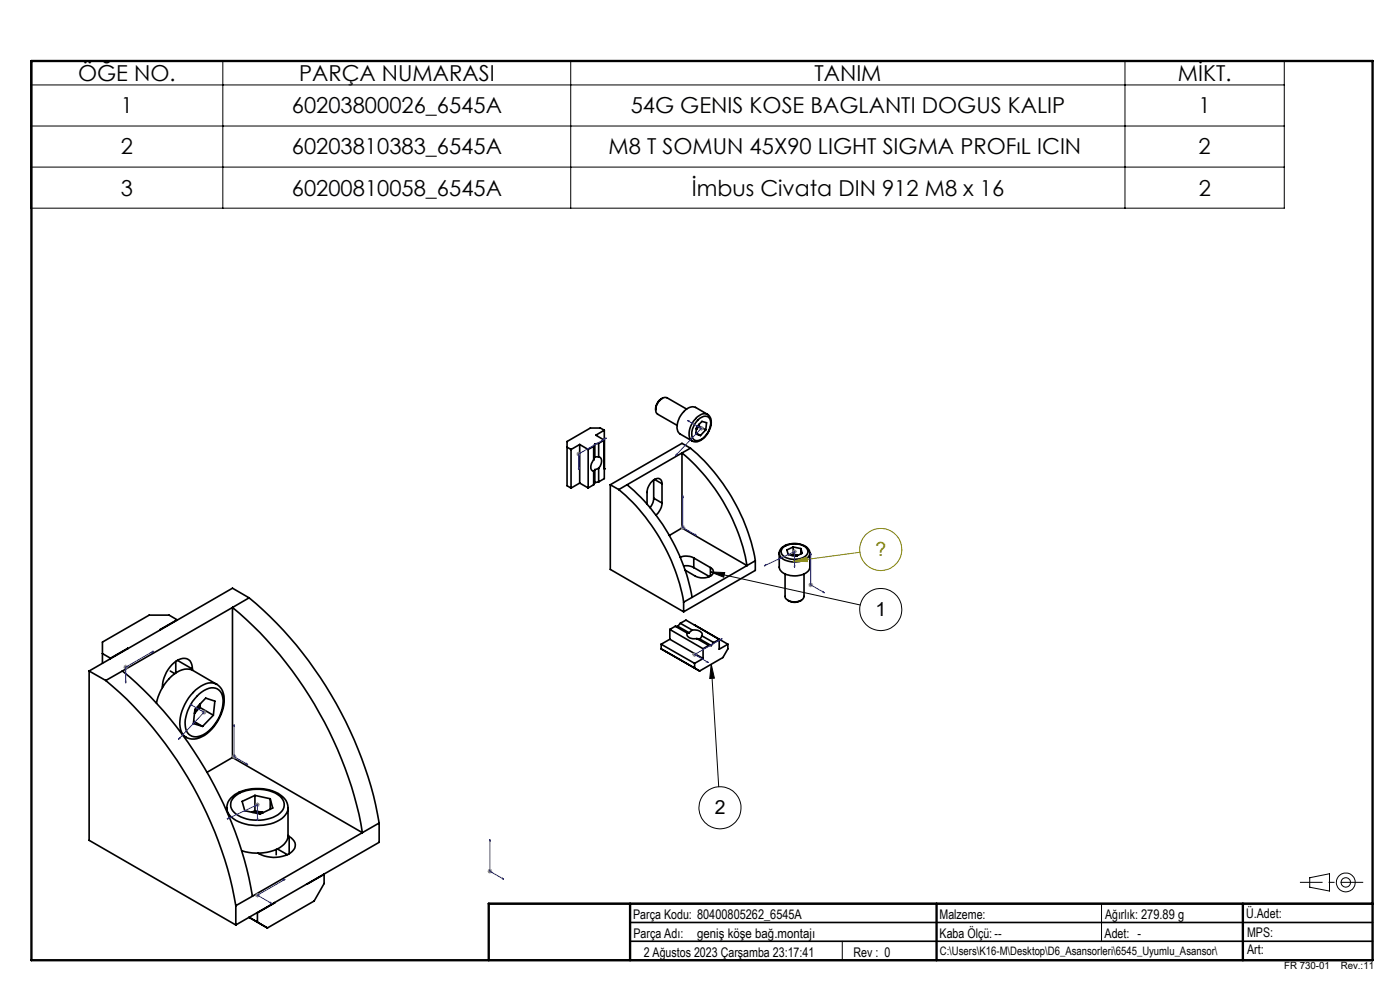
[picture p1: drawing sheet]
<svg xmlns="http://www.w3.org/2000/svg" width="297mm" height="210mm" viewBox="0 0 297 210" stroke-linecap="round" stroke-linejoin="round" font-family="sans-serif">
<g fill="none" stroke="#000" stroke-width=".21">
<path d="M6.5 12.9h266v31.3h-266zM6.5 18h266M47.3 12.9v31.3M121.1 12.9v31.3M238.7 12.9v31.3M6.5 26.7h266M6.5 35.4h266M150.7 121.3l3 .2-.2 .9zM150.7 121.3l31.8 7M150.9 140.9l.7 3h-1zM150.9 140.9l1.6 26M178.7 199.7v4"/>
<path d="M233.7 191.7v8M277.8 186.2l4.2-.9v3.7l-4.2-.8z"/>
<circle cx="186.8" cy="129.3" r="4.5"/>
<circle cx="152.7" cy="171.3" r="4.5"/>
<circle cx="285.5" cy="187.2" r="2"/>
<circle cx="285.5" cy="187.2" r="1"/>
</g>
<path d="M275.8 187.2h13.4" fill="none" stroke="#000" stroke-width=".21" stroke-dasharray="15.2 1.3 1.3 1.3" stroke-dashoffset="10.4" stroke-linecap="butt"/>
<g fill="none" stroke="#000" stroke-width=".35">
<path d="M120.3 94.9l.8 .4M121.1 95.3v8.2M123 94.3l1.8 1M123 94.3l-1.9 1M123 94.3v8.2M124.8 95.3v8.2M125.9 97.6a1.59 1.59 0 0 0-.1 2.3h.1M125.9 94.7l-1.1 .6M125.9 94.7v2.9M125.9 99.9v2.9M126.2 96.9l-.3 .7M126.2 96.9l.8 .1"/>
<path d="M126.2 99.6l-.3 .3M126.2 94.2l-.3 .5M126.2 94.2v2.7M126.2 99.6v2.8M127 97a.86 .86 0 0 1 .6 1.3l-.6 1M127 99.3l-.8 .3M127 94l-.8 .2M127 94v3M127 99.3v2.9M128.2 99.4h.1M128.2 91.3l-.8-.5h-2.2l-4.9 2.9v9.3l.8 .5M128.2 91.3l-1.8 1 1.8 1.1-1.2 .6"/>
<path d="M128.2 91.3v10.2l-1.2 .7M140.5 84.5a2.63 2.63 0 0 0-1.4 2.5M144.7 96.1a40.6 40.6 0 0 1 13.8 23.9l-13.8-8M144.7 96.1l-13.4 7.7M144.7 96.1v15.9M145.1 87.3a2.25 2.25 0 0 1 2.5-.9l2.5 1.5a2.26 2.26 0 0 0-2.7 1.2 3.7 3.7 0 0 0-.8 4.3l.3 .1-2.6-1.4a2.46 2.46 0 0 1-.3-3.2zM145.7 86.8l-4.2-2.4a2.08 2.08 0 0 0-2.3 1.8 1.46 1.46 0 0 0 .3 1.7l4.2 2.3M146.5 95.1a40.8 40.8 0 0 1 13.7 23.8M146.5 95.1l-1.8 1M146.5 95.1l-1.8-1.1-15.2 8.8M147.6 91.8l1 .6M147.7 91h.1"/>
<path d="M148 89.2a1.64 1.64 0 0 1 2.5-.5 3.7 3.7 0 0 1-1.3 4.2 1.37 1.37 0 0 1-2.3-.1 3.8 3.8 0 0 1 1.1-3.6zM148.3 90l-.6 1M148.3 90.4l1.4 .8M148.3 90.4l-.6 .6M148.3 90v.4M149.7 91.2l.2-1.5-1-.3-1.1 1.2-.2 1.5 1 .3M149.7 91.2l-1.1 1.2M150.1 87.9a2.67 2.67 0 0 1 .3 3.6 3.5 3.5 0 0 1-3.2 2.2l-.3-.2M123 102.5l-1.9 1M123 102.5l1.8 1M125.9 102.8l-1.1 .7M126.2 102.4l-.3 .4"/>
<path d="M127 102.2l-.8 .2M129.5 102.8v18l15.5 9M129.5 102.8l1.8 1M131.3 103.8a40.8 40.8 0 0 1 13.7 23.9M133 102.8a41.1 41.1 0 0 1 13.8 23.9M138.7 105.7l-.2 .9-.6 1.1M138.7 105.7l1.7 1M138.7 101.8v3.9M138.9 101.7l1.5 .9M140.4 106.7a3.5 3.5 0 0 1-1.3 2.5M140.4 102.6a.99 .99 0 0 0-.5-1 .99 .99 0 0 0-1.2 .2 3.6 3.6 0 0 0-1.4 2.6v2.6M140.4 102.6v4.1"/>
<path d="M144.3 118.2a3.7 3.7 0 0 1 2.9 .1M144.7 112l-2.7 1.6M147.2 118.3l3.5 2.1M147.2 118.3v2.1M160.2 118.9l-13.4 7.8M160.2 118.9v2.1l-15.2 8.8M165.3 117.3a2.65 2.65 0 0 1 2.7-2 3.4 3.4 0 0 1 3.8 1.7v.3M165.3 117.3v3a2.31 2.31 0 0 0 2.3 1.8 3.7 3.7 0 0 0 4.2-1.5v-3.3M165.3 117.3a2.23 2.23 0 0 0 2.3 1.8 4.1 4.1 0 0 0 4.1-1.2l.1-.6M166.1 116.2a4 4 0 0 1 5 .1 1.29 1.29 0 0 1-.9 2 4 4 0 0 1-4.3-.7l-.2-.6zM168 117.8h1.1M168.3 116l-1.4 .7 .3 .9 1.6 .4 1.4-.6-.3-1"/>
<path d="M168.3 116l1.6 .4M168.3 117.6l.8 .2M168.3 116v1.6M168.3 117.6l-.3 .2M169.1 117.8l.1 .1M169.9 116.4v1.1M21.7 138.6l1.7 1M23.4 139.6v.1M27.1 137.5v.1M27.1 137.5l-3.7 2.1M37.6 131.5l-1.7-1h-4.3l-9.9 5.7v4.5M37.6 131.5l-3.6 2.1"/>
<path d="M37.6 131.5h.1M49.3 128.9a81.4 81.4 0 0 1 27.6 47.7M49.3 128.9v31.8M49.3 128.9l-23.3 13.4M52.8 126.8a81.9 81.9 0 0 1 27.6 47.8M52.8 126.8l-3.5 2.1M52.8 126.8l-3.5-2-30.4 17.5M140.3 136.7l7.1 4M140.3 137.6l7.1 4.1M140.3 136.7v.9M140.3 137.6l8.1 4.7M142.1 135.6l7.1 4.1"/>
<path d="M142.1 135.6l-1.8 1.1M142.1 133.5l7.1 4.1M142.1 133.5v2.1M143.3 132.8l-1.2 .7M143.3 132.8l2.5 1.5M143.3 132.8h.5M143.8 132.8l2.4 1.4M144.3 132.2l1.2-.7 7.1 4.1M144.3 132.2l2.6 1.5M144.3 132.2l-.5 .6M145 120h1l1.2 .4M145 127.7v2.1"/>
<path d="M145.8 134.3a1.11 1.11 0 0 0 1.4 1.2h.6M146.2 134.2l-.4 .1M146.8 126.7l-1.8 1M146.9 133.7a1.8 1.8 0 0 1 2.1 .8l-.1 .4M146.9 133.7l-.7 .5M147.2 120.4l3.3 1.9M147.3 132.6h.1M147.4 132.6l7 4.1M147.8 135.5l.7 .1M147.8 135.5l2.6 1.4M148.5 135.6l2.4 1.3M148.9 134.9l-.4 .7"/>
<path d="M148.9 134.9l2.5 1.4M149.2 139.7l-1.8 1M149.2 137.6v2.1M150.4 136.9l-1.2 .7M150.4 136.9h.5M150.7 120.4a1.05 1.05 0 0 1 .6 1.2 1.05 1.05 0 0 1-1 .8 3.9 3.9 0 0 1-2.8-.2l-2.1-1.2M150.7 120.4v1.8M151.4 136.3l-.5 .6M152.6 135.6l-1.2 .7M152.6 135.6v2.1l1.8-1M154.4 136.7v.9l-1 1.9-5 2.8M166.5 121.8v4.7a1.88 1.88 0 0 0 2.3 1.2 1.57 1.57 0 0 0 1.8-1.2v-4.7"/>
<path d="M167.1 127.3a2.54 2.54 0 0 0 2.9 0M18.9 142.3v36l31.1 17.9M18.9 142.3l3.5 2M22.4 144.3a81.9 81.9 0 0 1 27.6 47.8M26 142.3a81.6 81.6 0 0 1 27.6 47.8M26 142.3l-3.6 2M36.1 142.3l1 .6M37.3 140.3v2.5M37.6 140.1l3.2 1.8M40.8 141.9a1.9 1.9 0 0 0-.8-2 1.9 1.9 0 0 0-2.1 0 6.9 6.9 0 0 0-3.4 5.9M40.8 141.9v.3M41.1 153l1.9 1.1"/>
<path d="M41.3 151.3h.1M41.8 147.7a4.4 4.4 0 0 1 3.9-1.7 2.71 2.71 0 0 1 1.6 3.2 8.6 8.6 0 0 1-4.8 6.9 2.26 2.26 0 0 1-3.2-2.2 8.5 8.5 0 0 1 2.5-6.2zM42.4 149.4l-.4 .9-.7 1M42.4 150.1l2.9 1.6M42.4 150.1l-1.1 1.2M42.5 149.3l-.1 .8M45.3 151.7l.3-3-2-.6-2.3 2.4-.3 3 2 .6M45.3 151.7l-2.3 2.4M46 145.2l-5.1-3a3.6 3.6 0 0 0-3.9 .8 10.6 10.6 0 0 0-3.8 6.1M46 145.2a4.4 4.4 0 0 1 1.3 5 9 9 0 0 1-5.6 6.5l-1 .1-1.2-.4M46 145.2a3.5 3.5 0 0 0-3.9 .7 9.5 9.5 0 0 0-3.8 8.9 2.65 2.65 0 0 0 1.2 1.6l-.7-.4M147.4 141.7l1 .6"/>
<path d="M147.4 140.7v1M48.1 171.4a4.1 4.1 0 0 1 3.3-3.6 9.2 9.2 0 0 1 8.6 1.2 3.1 3.1 0 0 1 1.1 2.4M48.1 171.4a3.5 3.5 0 0 0 2.6 2.9 9.5 9.5 0 0 0 9.5-1.1 2.61 2.61 0 0 0 .9-1.8M48.1 171.3v.8M49.3 160.7l27.6 15.9M49.3 160.7l-5.4 3.1M49.6 169.1a7.8 7.8 0 0 1 7-1.5 4.4 4.4 0 0 1 3.7 2.9 3.1 3.1 0 0 1-2.4 2.9 7.9 7.9 0 0 1-8.5-1.4 2.13 2.13 0 0 1 .2-2.9zM53.6 172.3l.9-.1 1.2 .2M54.1 168.7l-2.7 1.3 .5 2 3.3 .7 2.7-1.3-.6-2M54.1 168.7l3.2 .7M54.1 172l1.6 .4M54.1 168.7v3.3"/>
<path d="M54.1 172l-.7 .3M55.7 172.4h.1M57.3 169.4v2.3M61.1 171.3v5.9a3.7 3.7 0 0 1-3 3.2 10.8 10.8 0 0 1-6.8 0M61.1 177.3l.2 .1M61.3 177.4a1.9 1.9 0 0 1 1.4 1.7 1.9 1.9 0 0 1-1.1 1.9 6.8 6.8 0 0 1-6.8 0M61.3 177.4v3.7M76.9 176.6l-23.3 13.5M80.4 174.6l-3.5 2M80.4 174.6v4.1l-30.4 17.5M50 192.1v4.1M53.6 190.1l-3.6 2"/>
<path d="M54.5 193.6h.1M58.2 191.5h.1M58.2 191.5l-3.6 2.1M58.2 191.4v.1M58.6 180.2v1.1M58.8 180.1l2.2 1.2M68.7 185.4l.1 .1M68.8 185.5v1.9l-2.2 3.7-9.9 5.7-3.9-2.2 1.8 1v-2M68.8 185.5l-3.7 2M103.7 191.7h187.5M133.7 199.7h157.5M133.7 195.7h157.5"/>
<path d="M103.7 203.7h187.5"/>
</g>
<path d="M6.7 12.9h284.5v190.8h-284.5zM133.7 191.7v12M198.7 191.7v12M263.7 191.7v12M291.2 191.7h-187.5v12" fill="none" stroke="#000" stroke-width=".5"/>
<g fill="none" stroke="#808000" stroke-width=".21">
<path d="M168.3 119.1l2.9-1 .1 1zM182.4 117.1l-14.1 2"/>
<circle cx="186.8" cy="116.6" r="4.5"/>
</g>
<g fill="none" stroke="#00f" stroke-width=".21">
<path d="M122.7 99.4l.1-.1v.4zM128.3 93l.4-.1-.4 .3zM128.7 92.9l-5.9 3.4v3.4M143.5 96.3l.2 .1-.4 .2zM145.8 89.2l.4 .1-.2 .1zM145.8 89.2l3 1.7-5.5 5.7M144.9 105.1v.4l-.1-.1zM144.9 105.1v6.8l2.9 1.7M147.5 113.3l.3 .3-.3-.1zM172 117.3l.1 .3h-.2zM172 117.3v6.8l2.9 1.7M32.3 138.2l.3-.1-.3 .3z"/>
<path d="M32.6 138.1l-5.9 3.4v3.4M152.9 135.6l.3-.1-.2 .2zM153.2 135.5l-5.8 3.3 2.9 1.7M162.1 120l.3-.2v.2zM162.1 120l6.5-3v3.4M168.5 120.1l.1-.1v.4zM174.6 125.5l.3 .3-.3-.1zM26.6 144.6l.1-.1v.4zM38.1 156.5l.1 .1-.3 .2zM40.4 149.4l.3 .1-.1 .1zM40.4 149.4l2.9 1.7-5.4 5.7M49.7 153.7v.4l-.1-.1z"/>
<path d="M49.7 153.7v6.8l2.9 1.7M149.9 140.4l.2-.1 .2 .2zM48.2 173.7l.3-.2v.2zM48.2 173.7l6.4-3v3.4M52.3 162l.3 .2-.3-.1zM54.5 173.8l.2-.1-.1 .4zM103.9 178l.1 .4-.1-.1zM103.9 178v6.8l3 1.7M57.2 191.4h.1l.2 .2zM60.1 186.6l.4-.1-.2 .2zM60.5 186.5l-5.9 3.4 2.9 1.7M106.6 186.3l.3 .2-.3-.1z"/>
</g>
<g fill="none" stroke="#808080" stroke-width=".21">
<path d="M122.3 96.3h1M122.4 95.9l.7 .8M122.8 95.8v1M123.1 95.9l-.7 .8M148.2 90.9h1.1M148.4 90.5l.7 .7M148.8 90.4v1M149.1 90.5l-.7 .7M144.4 111.9h1M144.5 111.5l.7 .7M144.9 111.4v1M145.2 111.5l-.7 .7"/>
<path d="M168.1 117h1M168.2 116.7l.7 .7M168.6 116.5v1M168.9 116.7l-.7 .7M146.8 138.8h1M147 138.5l.7 .7M147.4 138.4v.9M147.7 138.5l-.7 .7M171.5 124.1h1M171.6 123.7l.7 .7M172 123.6v1M172.3 123.7l-.7 .7"/>
<path d="M26.2 141.5h1M26.3 141.2l.7 .7M26.7 141v1M27 141.2l-.7 .7M42.8 151.1h1M42.9 150.7l.7 .7M43.3 150.6v1M43.6 150.7l-.7 .7M49.7 160v1M49.2 160.5h1M49.3 160.2l.7 .7M50 160.2l-.7 .7"/>
<path d="M54.1 170.7h1M54.3 170.3l.7 .8M54.6 170.2v1M55 170.3l-.7 .8M54.1 189.9h1M54.3 189.5l.7 .7M54.6 189.4v1M55 189.5l-.7 .7M103.4 184.8h1M103.6 184.5l.7 .7M103.9 184.3v1M104.3 184.5l-.7 .7"/>
</g>
<path d="M150.7 121.3l3 .2-.2 .9zM150.9 140.9l.7 3h-1z" fill="#000"/>
<path d="M168.3 119.1l2.9-1 .1 1z" fill="#808000"/>
<path d="M106.6 186.3l.3 .2-.3-.1zM103.9 178l.1 .4-.1-.1zM40.4 149.4l.3 .1-.1 .1zM38.1 156.5l.1 .1-.3 .2zM57.2 191.4h.1l.2 .2zM60.1 186.6l.4-.1-.2 .2zM26.6 144.6l.1-.1v.4zM32.3 138.2l.3-.1-.3 .3zM54.5 173.8l.1 .3 .1-.4zM48.2 173.7h.3v-.2zM52.3 162l.3 .2-.3-.1zM49.7 153.7v.4l-.1-.1zM174.6 125.5l.3 .3-.3-.1zM172 117.3l.1 .3h-.2zM145.8 89.2l.4 .1-.2 .1zM143.5 96.3l.2 .1-.4 .2zM149.9 140.4l.2-.1 .2 .2zM152.9 135.6l.3-.1-.2 .2zM122.7 99.4l.1-.1v.4zM128.3 93l.4-.1-.4 .3zM168.5 120.1l.1 .3v-.4zM162.1 120h.3v-.2zM147.5 113.3l.3 .3-.3-.1zM144.9 105.1v.4l-.1-.1z" fill="#00f"/>
<g font-size="4.7">
<text x="16.5" y="17.1">ÖĞE NO.</text>
<text x="63.4" y="17.1">PARÇA NUMARASI</text>
<text x="172.8" y="17.1">TANIM</text>
<text x="249.9" y="17.1">MİKT.</text>
<text x="25.6" y="24">1</text>
<text x="61.9" y="24">60203800026_6545A</text>
<text x="133.8" y="24">54G GENIS KOSE BAGLANTI DOGUS KALIP</text>
<text x="254.3" y="24">1</text>
<text x="25.6" y="32.8">2</text>
<text x="61.9" y="32.8">60203810383_6545A</text>
<text x="129.1" y="32.8">M8 T SOMUN 45X90 LIGHT SIGMA PROFıL ICIN</text>
<text x="254.3" y="32.8">2</text>
<text x="25.6" y="41.5">3</text>
<text x="61.9" y="41.5">60200810058_6545A</text>
<text x="146.7" y="41.5">İmbus Civata DIN 912 M8 x 16</text>
<text x="254.3" y="41.5">2</text>
</g>
<text font-size="4.1" fill="#808000" x="185.7" y="117.8">?</text>
<g font-size="4.1">
<text x="185.7" y="130.6">1</text>
<text x="151.6" y="172.6">2</text>
</g>
<g font-size="2.8">
<text x="134.3" y="194.9">Parça Kodu: 80400805262_6545A</text>
<text x="199.3" y="194.9">Malzeme:</text>
<text x="234.5" y="194.9">Ağırlık: 279.89 g</text>
<text x="264.4" y="194.7">Ü.Adet:</text>
<text x="134.4" y="198.9">Parça Adı:</text>
<text x="136.6" y="203">2 Ağustos 2023 Çarşamba 23:17:41</text>
<text x="147.9" y="198.9">geniş köşe bağ.montajı</text>
<text x="181.1" y="203">Rev : 0</text>
<text x="199.3" y="198.9">Kaba Ölçü: --</text>
<text x="234.3" y="198.9">Adet: -</text>
<text x="264.6" y="198.7">MPS:</text>
<text x="264.6" y="202.4">Art:</text>
</g>
<text font-size="2.5" x="199.4" y="202.6">C:\Users\K16-M\Desktop\D6_Asansorleri\6545_Uyumlu_Asansor\</text>
<g font-size="2.1">
<text x="272.4" y="205.5">FR 730-01</text>
<text x="284.4" y="205.5">Rev.:11</text>
</g>
</svg>
